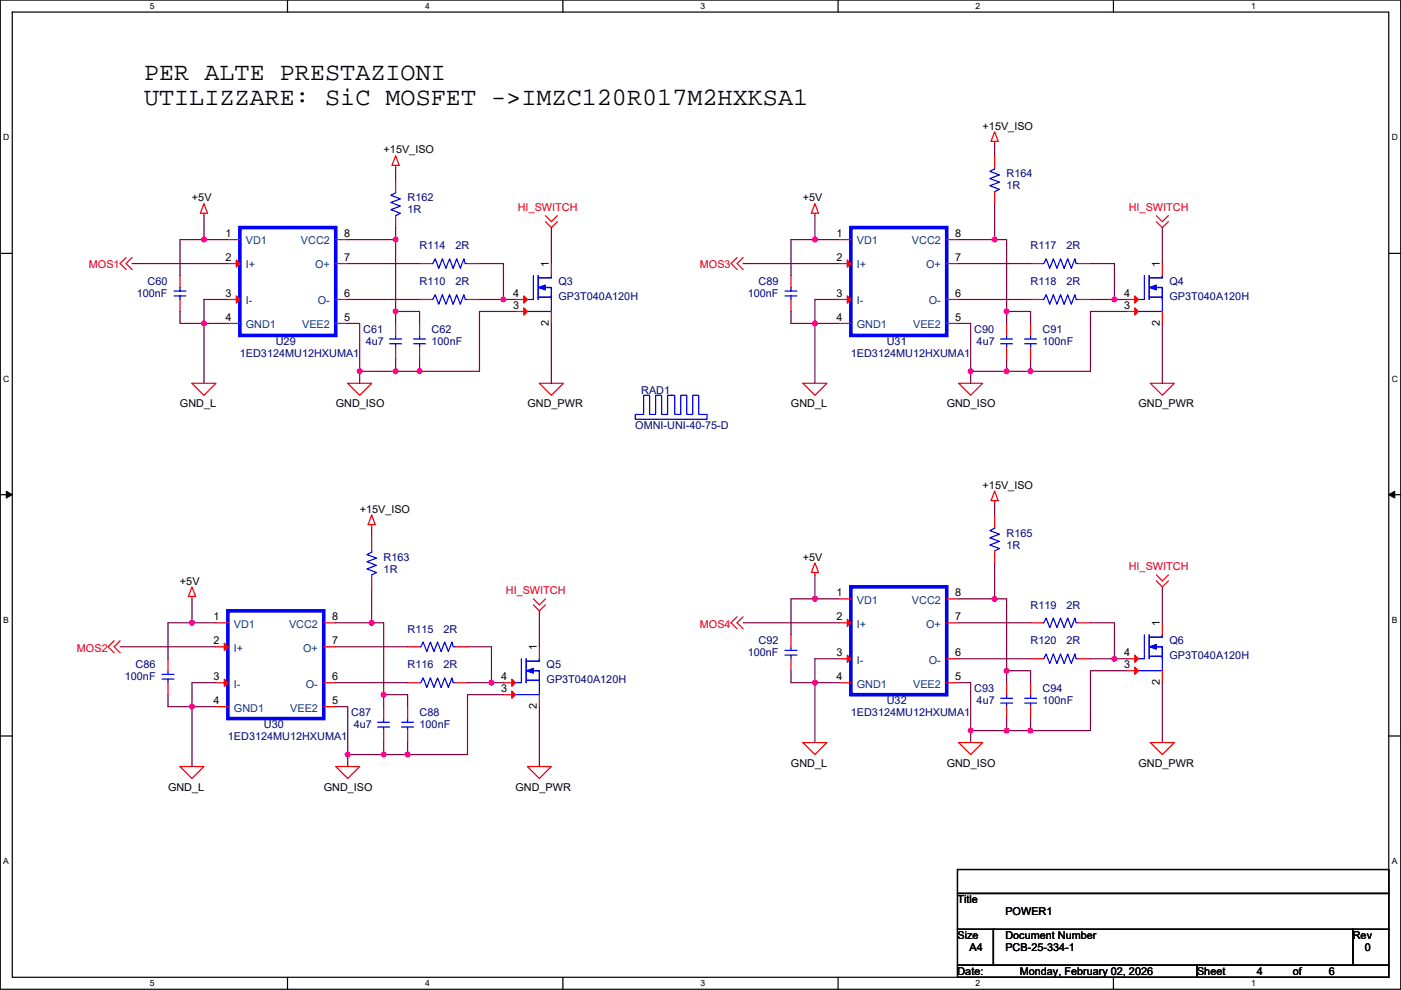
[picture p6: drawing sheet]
<svg xmlns="http://www.w3.org/2000/svg" width="297mm" height="210mm" viewBox="0 0 297 210" stroke-linecap="round" stroke-linejoin="round" font-family="sans-serif">
<path d="M.1 0h296.9v209.8h-296.9zM2.6 2.6h291.8v204.7h-291.8z" fill="none" stroke="#000" stroke-width=".25"/>
<g fill="#fff">
<path d="M31.8 .3h1v2h-1z"/>
<path d="M31.8 207.5h1v2.1h-1z"/>
</g>
<path d="M61 0v2.6M61 207.3v2.5" fill="none" stroke="#000" stroke-width=".25"/>
<g fill="#fff">
<path d="M90.1 .3h1v2h-1z"/>
<path d="M90.1 207.5h1v2.1h-1z"/>
</g>
<path d="M119.3 0v2.6M119.3 207.3v2.5" fill="none" stroke="#000" stroke-width=".25"/>
<g fill="#fff">
<path d="M148.5 .3h1v2h-1z"/>
<path d="M148.5 207.5h1v2.1h-1z"/>
</g>
<path d="M177.7 0v2.6M177.7 207.3v2.5" fill="none" stroke="#000" stroke-width=".25"/>
<g fill="#fff">
<path d="M206.9 .3h1v2h-1z"/>
<path d="M206.9 207.5h1v2.1h-1z"/>
</g>
<path d="M236.1 0v2.6M236.1 207.3v2.5" fill="none" stroke="#000" stroke-width=".25"/>
<g fill="#fff">
<path d="M265.2 .3h1v2h-1z"/>
<path d="M265.2 207.5h1v2.1h-1z"/>
<path d="M.7 28.2h1.3v2h-1.3z"/>
<path d="M295.1 28.2h1.3v2h-1.3z"/>
<path d="M.7 79.3h1.3v2.1h-1.3z"/>
<path d="M295.1 79.3h1.3v2.1h-1.3z"/>
</g>
<path d="M.1 53.7h2.5M294.4 53.7h2.6" fill="none" stroke="#000" stroke-width=".25"/>
<g fill="#fff">
<path d="M.7 130.5h1.2v2h-1.2z"/>
<path d="M295.1 130.5h1.2v2h-1.2z"/>
</g>
<path d="M.1 104.9h2.5M294.4 104.9h2.6" fill="none" stroke="#000" stroke-width=".25"/>
<path d="M1.3 104.2l1.3 .7-1.3 .7zM294.4 104.9l1.3-.7v1.4z" fill="#000" stroke="#000" stroke-width=".21"/>
<g fill="#fff">
<path d="M.7 181.7h1.2v2h-1.2z"/>
<path d="M295.1 181.7h1.2v2h-1.2z"/>
</g>
<path d="M.1 156.1h2.5M294.4 156.1h2.6M203 184.4h91.4v5.1h-91.4zM203 189.5h91.4v7.6h-91.4zM203 197.1h7.6v7.6h-7.6zM210.6 197.1h76.2v7.6h-76.2zM286.8 197.1h7.6v7.6h-7.6zM203 204.7h50.8v2.6h-50.8zM253.8 204.7h40.6v2.6h-40.6z" fill="none" stroke="#000" stroke-width=".25"/>
<g fill="none" stroke="#f00" stroke-width=".25">
<path d="M83.9 33l.7 2.1h-1.5zM83.9 35.1v.5M83.9 38.1v2.6M210.9 33v2.6M210.9 30v.5M210.9 28l.7 2h-1.5zM26.7 54.6l-1.2 1.3 1.2 1.3M28 54.6l-1.3 1.3 1.3 1.3M38.2 58.4v2.6M43.2 43.2l.8 2h-1.5zM43.2 45.2v.5M48.3 55.9h2.6"/>
<path d="M48.3 50.8h2.6M71.2 50.8h2.5M71.2 55.9h2.5M83.9 45.7v2.6M89 55.9h2.5M99.1 55.9h2.6M115.6 47l1.3 1.3 1.3-1.3M115.6 45.7l1.3 1.3 1.3-1.3M116.9 55.9v2.5M156.3 54.6l-1.3 1.3 1.3 1.3M157.5 54.6l-1.2 1.3 1.2 1.3M167.7 58.4v2.6"/>
<path d="M172.8 43.2l.7 2h-1.5zM172.8 45.2v.5M177.9 55.9h2.5M177.9 50.8h2.5M200.7 50.8h2.6M200.7 55.9h2.6M210.9 40.7v2.5M218.5 55.9h2.5M228.7 55.9h2.5M245.2 47l1.2 1.3 1.3-1.3M245.2 45.7l1.2 1.3 1.3-1.3M246.4 55.9v2.5"/>
<path d="M38.2 63.5v2.6M48.3 63.5h2.6M48.3 68.6h2.6M71.2 68.6h2.5M71.2 63.5h2.5M83.9 73.7v2.5M83.9 68.6v2.5M89 63.5h2.5M89 73.7v2.5M89 68.6v2.5M99.1 63.5h2.6M109.3 63.5h2.5"/>
<path d="M109.3 66.1h2.5M116.9 66.1v2.5M167.7 63.5v2.6M177.9 63.5h2.5M177.9 68.6h2.5M200.7 68.6h2.6M200.7 63.5h2.6M213.4 73.7v2.5M213.4 68.6v2.5M218.5 73.7v2.5M218.5 68.6v2.5M218.5 63.5h2.5"/>
<path d="M228.7 63.5h2.5M238.8 63.5h2.6M238.8 66.1h2.6M246.4 66.1v2.5M40.7 81.3h5.1l-2.6 2.5zM73.7 81.3h5.1l-2.5 2.5zM114.4 81.3h5l-2.5 2.5zM170.2 81.3h5.1l-2.5 2.5zM203.3 81.3h5l-2.5 2.5zM243.9 81.3h5.1l-2.6 2.5zM78.8 109.2l.8 2.1h-1.6zM78.8 111.3v.5"/>
<path d="M78.8 114.3v2.6M172.8 119.4l.7 2h-1.5zM210.9 116.9v2.5M210.9 109.2v2.6M210.9 106.2v.5M210.9 104.2l.7 2h-1.5zM24.2 135.9l-1.3 1.3 1.3 1.3M25.5 135.9l-1.3 1.3 1.3 1.3M35.6 139.7v2.6M40.7 124.5l.8 2h-1.6zM40.7 126.5v.5M45.8 137.2h2.5"/>
<path d="M45.8 132.1h2.5M68.6 132.1h2.6M68.6 137.2h2.6M78.8 121.9v2.6M86.4 137.2h2.6M96.6 137.2h2.5M113.1 128.3l1.3 1.3 1.2-1.3M113.1 127l1.3 1.3 1.2-1.3M114.4 137.2v2.5M156.3 130.8l-1.3 1.3 1.3 1.3M157.5 130.8l-1.2 1.3 1.2 1.3M167.7 139.7v2.6"/>
<path d="M167.7 134.6v2.6M172.8 121.4v.5M177.9 132.1h2.5M177.9 139.7h2.5M177.9 127h2.5M200.7 127h2.6M200.7 139.7h2.6M200.7 132.1h2.6M218.5 139.7h2.5M218.5 132.1h2.5M228.7 139.7h2.5M228.7 132.1h2.5"/>
<path d="M238.8 139.7h2.6M245.2 123.2l1.2 1.3 1.3-1.3M245.2 121.9l1.2 1.3 1.3-1.3M246.4 132.1v2.5M35.6 144.8v2.5M45.8 144.8h2.5M45.8 149.9h2.5M68.6 149.9h2.6M68.6 144.8h2.6M81.3 155v2.5M81.3 149.9v2.5M86.4 155v2.5"/>
<path d="M86.4 149.9v2.5M86.4 144.8h2.6M96.6 144.8h2.5M106.7 144.8h2.6M106.7 147.3h2.6M114.4 147.3v2.6M170.2 157.5h5.1l-2.5 2.5zM177.9 144.8h2.5M200.7 144.8h2.6M203.3 157.5h5l-2.5 2.5zM213.4 149.9v2.5M213.4 144.8v2.5"/>
<path d="M218.5 149.9v2.5M218.5 144.8v2.5M238.8 142.3h2.6M243.9 157.5h5.1l-2.6 2.5zM246.4 142.3v2.5M38.2 162.6h5l-2.5 2.5zM71.2 162.6h5.1l-2.6 2.5zM111.8 162.6h5.1l-2.5 2.5z"/>
</g>
<g fill="none" stroke="#00f" stroke-width=".25">
<path d="M210.9 35.6v.2l-1 .5 2 .8-2 .8 2 .7-2 .8 2 .8-1 .5M83.9 40.7v.2l-1 .5 2 .8-2 .7 2 .8-2 .8 2 .7-1 .5M91.5 55.9h.3l.5-1 .7 2 .8-2 .7 2 .8-2 .8 2 .7-2 .8 2 .8-2 .2 1h.5M113.1 58.4v5.1h-1.3M114.1 58.4v5.1M114.1 58.9h2.8v-.5v.5h-2.5M221 55.9h.3l.5-1 .8 2 .7-2 .8 2 .8-2 .7 2 .8-2 .7 2 .8-2 .3 1h.5M242.6 58.4v5.1h-1.2M243.6 58.9h2.8v-.5v.5h-2.5M243.6 58.4v5.1M36.9 62.8h2.5M36.9 61.7h2.5"/>
<path d="M38.2 61v.7M38.2 62.8v.7M82.6 72.9h2.6M82.6 71.9h2.6M83.9 71.1v.8M83.9 72.9v.8M87.7 72.9h2.5M87.7 71.9h2.5M89 71.1v.8M89 72.9v.8M91.5 63.5h.3l.5-1 .7 2 .8-2 .7 2 .8-2 .8 2 .7-2 .8 2 .8-2 .2 1h.5M114.1 63h2.8"/>
<path d="M114.4 63h2.2M115.4 61h1.5v2.5M115.9 61h1v2.5M116.9 63.5v2.6h-5.1M166.4 62.8h2.6M166.4 61.7h2.6M167.7 61v.7M167.7 62.8v.7M212.1 72.9h2.6M212.1 71.9h2.6M213.4 71.1v.8M213.4 72.9v.8"/>
<path d="M217.2 72.9h2.6M217.2 71.9h2.6M218.5 71.1v.8M218.5 72.9v.8M221 63.5h.3l.5-1 .8 2 .7-2 .8 2 .8-2 .7 2 .8-2 .7 2 .8-2 .3 1h.5M243.6 63h2.8M243.9 63h2.3M244.9 61h1.5v2.5M245.4 61h1v2.5M246.4 63.5v2.6h-5M136.5 83.8h1.2v4.1h1.3v-4.1h1.3v4.1h1.2v-4.1h1.6v4.1h1.2v-4.1h1.3v4.1h1.3v-4.1h1.2v4.1h1.8v1h-15.2v-1h1.8zM78.8 116.9v.2l-1 .5 2 .8-2 .7 2 .8-2 .8 2 .7-1 .5"/>
<path d="M210.9 111.8v.2l-1 .5 2 .8-2 .8 2 .7-2 .8 2 .8-1 .5M89 137.2h.2l.5-1 .8 2 .7-2 .8 2 .8-2 .7 2 .8-2 .8 2 .7-2 .3 1h.5M110.6 139.7v5.1h-1.3M111.6 139.7v5.1M166.4 139h2.6M166.4 137.9h2.6M167.7 137.2v.7M167.7 139v.7M221 139.7h.3l.5-1 .8 2 .7-2 .8 2 .8-2 .7 2 .8-2 .7 2 .8-2 .3 1h.5M221 132.1h.3l.5-1 .8 2 .7-2 .8 2 .8-2 .7 2 .8-2 .7 2 .8-2 .3 1h.5M242.6 134.6v5.1h-1.2M243.6 134.6v5.1"/>
<path d="M243.6 139.2h2.8M243.9 139.2h2.3M243.9 135.1h2.5v-.5v.5h-2.8M244.9 137.2h1.5v2.5M245.4 137.2h1v2.5M246.4 139.7v2.6h-5M34.4 144h2.5M34.4 143h2.5M35.6 142.3v.7M35.6 144v.8M80.1 154.2h2.5M80.1 153.2h2.5"/>
<path d="M81.3 152.4v.8M81.3 154.2v.8M85.2 154.2h2.5M85.2 153.2h2.5M86.4 152.4v.8M86.4 154.2v.8M89 144.8h.2l.5-1 .8 2 .7-2 .8 2 .8-2 .7 2 .8-2 .8 2 .7-2 .3 1h.5M111.6 144.3h2.8M111.8 144.3h2.3M111.8 140.2h2.6v-.5v.5h-2.8M112.8 142.3h1.6v2.5M113.3 142.3h1.1v2.5"/>
<path d="M114.4 144.8v2.5h-5.1M212.1 149.1h2.6M212.1 148.1h2.6M213.4 147.3v.8M213.4 149.1v.8M217.2 149.1h2.6M217.2 148.1h2.6M218.5 147.3v.8M218.5 149.1v.8"/>
</g>
<g fill="#00f" stroke="#00f" stroke-width=".25">
<path d="M243.6 137.2l1.6-.5v1z" fill-rule="evenodd"/>
<path d="M243.6 61l1.6-.5v1z" fill-rule="evenodd"/>
<path d="M111.6 142.3l1.5-.5v1z" fill-rule="evenodd"/>
<path d="M114.1 61l1.5-.5v1z" fill-rule="evenodd"/>
</g>
<g fill="#f00" stroke="#f00" stroke-width=".25">
<path d="M240.6 139l.8 .7-.8 .8z"/>
<path d="M240.6 141.5l.8 .8-.8 .7z"/>
<path d="M47.6 136.4l.7 .8-.7 .7z"/>
<path d="M47.6 144l.7 .8-.7 .8z"/>
<path d="M240.6 62.8l.8 .7-.8 .8z"/>
<path d="M240.6 65.3l.8 .8-.8 .7z"/>
<path d="M179.6 55.1l.8 .8-.8 .8z"/>
<path d="M179.6 62.8l.8 .7-.8 .8z"/>
<path d="M179.6 131.3l.8 .8-.8 .8z"/>
<path d="M179.6 139l.8 .7-.8 .8z"/>
<path d="M108.5 144l.8 .8-.8 .8z"/>
<path d="M108.5 146.6l.8 .7-.8 .8z"/>
<path d="M111.1 62.8l.7 .7-.7 .8z"/>
<path d="M111.1 65.3l.7 .8-.7 .7z"/>
<path d="M50.1 55.1l.8 .8-.8 .8z"/>
<path d="M50.1 62.8l.8 .7-.8 .8z"/>
</g>
<path d="M50.9 48.3h20.3v22.8h-20.3zM180.4 48.3h20.3v22.8h-20.3zM48.3 129.6h20.3v22.8h-20.3zM180.4 124.5h20.3v22.8h-20.3z" fill="none" stroke="#00f" stroke-width=".76"/>
<g fill="none" stroke="#800040" stroke-width=".25">
<path d="M83.9 35.6v2.5M210.9 30.5v2.5M28 55.9h20.3M43.2 50.8h-5v7.6M43.2 45.7v5.1h5.1M73.7 55.9h15.3M73.7 50.8h10.2M83.9 50.8v15.3M83.9 48.3v2.5M101.7 55.9h5v7.6h-5M116.9 48.3v7.6M157.5 55.9h20.4"/>
<path d="M172.8 50.8h5.1M172.8 50.8h-5.1v7.6M172.8 45.7v5.1M203.3 50.8h7.6M203.3 55.9h15.2M210.9 50.8h2.5v15.3M210.9 43.2v7.6M231.2 55.9h5.1v7.6M246.4 48.3v7.6M38.2 66.1v2.5h5M43.2 68.6v12.7M43.2 68.6h5.1"/>
<path d="M48.3 63.5h-5.1v5.1M73.7 63.5h15.3M73.7 68.6h2.6v10.2M76.3 78.8h7.6M76.3 78.8v2.5M83.9 78.8h5.1M83.9 66.1h5.1v2.5M83.9 76.2v2.6M83.9 66.1v2.5M89 76.2v2.6M106.7 63.5h2.6M109.3 66.1h-7.6v12.7h-12.7"/>
<path d="M116.9 68.6v12.7M167.7 66.1v2.5h5.1M172.8 68.6h5.1M172.8 68.6v12.7M177.9 63.5h-5.1v5.1M203.3 68.6h2.5v10.2M203.3 63.5h15.2M205.8 78.8v2.5M205.8 78.8h7.6M213.4 76.2v2.6M213.4 66.1v2.5M213.4 66.1h5.1v2.5"/>
<path d="M213.4 78.8h5.1M218.5 76.2v2.6M231.2 63.5h5.1M236.3 63.5h2.5M238.8 66.1h-7.6v12.7h-12.7M246.4 68.6v12.7M78.8 111.8v2.5M210.9 119.4v7.6M210.9 106.7v2.5M25.5 137.2h20.3M40.7 132.1h5.1M40.7 132.1h-5.1v7.6"/>
<path d="M40.7 127v5.1M71.2 137.2h15.2M71.2 132.1h7.6M78.8 132.1h2.5v15.2M78.8 124.5v7.6M99.1 137.2h5.1v7.6M114.4 129.6v7.6M157.5 132.1h20.4M172.8 127h-5.1v7.6M172.8 127h5.1M172.8 121.9v5.1M177.9 139.7h-5.1v5.1"/>
<path d="M203.3 132.1h15.2M203.3 139.7h15.2M203.3 127h7.6M210.9 127h2.5v15.3M231.2 132.1h5.1v7.6M231.2 139.7h5.1M236.3 139.7h2.5M246.4 124.5v7.6M35.6 147.3v2.6h5.1M40.7 149.9v12.7M40.7 149.9h5.1M45.8 144.8h-5.1v5.1"/>
<path d="M71.2 149.9h2.5v10.1M71.2 144.8h15.2M81.3 157.5v2.5M81.3 147.3h5.1v2.6M81.3 147.3v2.6M86.4 157.5v2.5M99.1 144.8h5.1M104.2 144.8h2.5M106.7 147.3h-7.6v12.7h-12.7M114.4 149.9v12.7M167.7 142.3v2.5h5.1M172.8 144.8h5.1"/>
<path d="M172.8 144.8v12.7M203.3 144.8h2.5v10.2M205.8 155h7.6M205.8 155v2.5M213.4 155h5.1M213.4 142.3v2.5M213.4 142.3h5.1v2.5M213.4 152.4v2.6M218.5 152.4v2.6M238.8 142.3h-7.6v12.7h-12.7M246.4 144.8v12.7M73.7 160v2.6"/>
<path d="M73.7 160h7.6M81.3 160h5.1"/>
</g>
<g fill="#f0f" stroke="#f0f" stroke-width=".25">
<circle cx="43.2" cy="68.6" r=".5"/>
<circle cx="43.2" cy="50.8" r=".5"/>
<circle cx="83.9" cy="78.7" r=".5"/>
<circle cx="76.2" cy="78.7" r=".5"/>
<circle cx="88.9" cy="78.7" r=".5"/>
<circle cx="40.7" cy="132.1" r=".5"/>
<circle cx="78.8" cy="132.1" r=".5"/>
<circle cx="81.3" cy="147.3" r=".5"/>
<circle cx="104.2" cy="144.8" r=".5"/>
<circle cx="40.7" cy="149.9" r=".5"/>
<circle cx="73.7" cy="160" r=".5"/>
<circle cx="81.3" cy="160" r=".5"/>
<circle cx="86.4" cy="160" r=".5"/>
<circle cx="172.8" cy="50.8" r=".5"/>
<circle cx="210.9" cy="50.8" r=".5"/>
<circle cx="213.4" cy="66" r=".5"/>
<circle cx="172.8" cy="68.6" r=".5"/>
<circle cx="205.8" cy="78.7" r=".5"/>
<circle cx="213.4" cy="78.7" r=".5"/>
<circle cx="218.5" cy="78.7" r=".5"/>
<circle cx="210.9" cy="127" r=".5"/>
<circle cx="172.8" cy="127" r=".5"/>
<circle cx="213.4" cy="142.2" r=".5"/>
<circle cx="236.3" cy="139.7" r=".5"/>
<circle cx="172.8" cy="144.8" r=".5"/>
<circle cx="213.4" cy="154.9" r=".5"/>
<circle cx="205.8" cy="154.9" r=".5"/>
<circle cx="218.5" cy="154.9" r=".5"/>
<circle cx="106.7" cy="63.5" r=".5"/>
<circle cx="236.3" cy="63.5" r=".5"/>
<circle cx="83.9" cy="50.8" r=".5"/>
<circle cx="83.9" cy="66" r=".5"/>
</g>
<g font-size="5.3">
<text x="30.5" y="17">PER ALTE PRESTAZIONI</text>
<text x="30.5" y="22.3">UTILIZZARE: SiC MOSFET -&gt;IMZC120R017M2HXKSA1</text>
</g>
<g font-size="2.3">
<text x="208.3" y="27.5">+15V_ISO</text>
<text x="81.3" y="32.6">+15V_ISO</text>
<text x="40.7" y="42.7">+5V</text>
<text x="170.2" y="42.7">+5V</text>
<text x="47.8" y="50.3">1</text>
<text x="73" y="50.3">8</text>
<text x="177.4" y="50.3">1</text>
<text x="202.5" y="50.3">8</text>
<text x="47.8" y="55.4">2</text>
<text x="73" y="55.4">7</text>
<text x="116.4" y="56.7" transform="rotate(-90 116.4 56.7)">1</text>
<text x="177.4" y="55.4">2</text>
<text x="202.5" y="55.4">7</text>
<text x="245.9" y="56.7" transform="rotate(-90 245.9 56.7)">1</text>
<text x="47.8" y="63">3</text>
<text x="73" y="63">6</text>
<text x="108.8" y="63">4</text>
<text x="108.8" y="65.5">3</text>
<text x="177.4" y="63">3</text>
<text x="202.5" y="63">6</text>
<text x="238.3" y="63">4</text>
<text x="238.3" y="65.5">3</text>
<text x="47.8" y="68.1">4</text>
<text x="73" y="68.1">5</text>
<text x="116.4" y="69.1" transform="rotate(-90 116.4 69.1)">2</text>
<text x="177.4" y="68.1">4</text>
<text x="202.5" y="68.1">5</text>
<text x="245.9" y="69.1" transform="rotate(-90 245.9 69.1)">2</text>
<text x="38.2" y="86.4">GND_L</text>
<text x="71.2" y="86.4">GND_ISO</text>
<text x="111.8" y="86.4">GND_PWR</text>
<text x="167.7" y="86.4">GND_L</text>
<text x="200.7" y="86.4">GND_ISO</text>
<text x="241.4" y="86.4">GND_PWR</text>
<text x="208.3" y="103.7">+15V_ISO</text>
<text x="76.3" y="108.8">+15V_ISO</text>
<text x="170.2" y="118.9">+5V</text>
<text x="38.2" y="124">+5V</text>
<text x="45.3" y="131.6">1</text>
<text x="70.4" y="131.6">8</text>
<text x="177.4" y="131.6">2</text>
<text x="177.4" y="126.5">1</text>
<text x="202.5" y="126.5">8</text>
<text x="202.5" y="131.6">7</text>
<text x="45.3" y="136.7">2</text>
<text x="70.4" y="136.7">7</text>
<text x="113.8" y="137.9" transform="rotate(-90 113.8 137.9)">1</text>
<text x="245.9" y="132.9" transform="rotate(-90 245.9 132.9)">1</text>
<text x="177.4" y="139.2">3</text>
<text x="202.5" y="139.2">6</text>
<text x="238.3" y="139.2">4</text>
<text x="238.3" y="141.7">3</text>
<text x="45.3" y="144.3">3</text>
<text x="45.3" y="149.4">4</text>
<text x="70.4" y="144.3">6</text>
<text x="70.4" y="149.4">5</text>
<text x="106.2" y="144.3">4</text>
<text x="106.2" y="146.8">3</text>
<text x="177.4" y="144.3">4</text>
<text x="202.5" y="144.3">5</text>
<text x="245.9" y="145.3" transform="rotate(-90 245.9 145.3)">2</text>
<text x="113.8" y="150.4" transform="rotate(-90 113.8 150.4)">2</text>
<text x="35.6" y="167.7">GND_L</text>
<text x="68.6" y="167.7">GND_ISO</text>
<text x="109.3" y="167.7">GND_PWR</text>
<text x="167.7" y="162.6">GND_L</text>
<text x="200.7" y="162.6">GND_ISO</text>
<text x="241.4" y="162.6">GND_PWR</text>
<text x="203" y="191.6">Title</text>
<text x="213.2" y="194.1">POWER1</text>
<text x="203" y="199.2">Size</text>
<text x="205.5" y="201.7">A4</text>
<text x="213.2" y="199.2">Document Number</text>
<text x="213.2" y="201.7">PCB-25-334-1</text>
<text x="286.8" y="199.2">Rev</text>
<text x="289.4" y="201.7">0</text>
<text x="203" y="206.8">Date:</text>
<text x="216.2" y="206.8">Monday, February 02, 2026</text>
<text x="253.8" y="206.8">Sheet</text>
<text x="266.5" y="206.8">4</text>
<text x="274.1" y="206.8">of</text>
<text x="281.7" y="206.8">6</text>
</g>
<g font-size="2.3" fill="#000080">
<text x="213.4" y="37.6">R164</text>
<text x="213.4" y="40.2">1R</text>
<text x="86.4" y="42.7">R162</text>
<text x="86.4" y="45.3">1R</text>
<text x="89" y="52.9">R114</text>
<text x="96.6" y="52.9">2R</text>
<text x="218.5" y="52.9">R117</text>
<text x="226.1" y="52.9">2R</text>
<text x="29" y="63">100nF</text>
<text x="31.3" y="60.5">C60</text>
<text x="89" y="60.5">R110</text>
<text x="96.6" y="60.5">2R</text>
<text x="118.4" y="60.5">Q3</text>
<text x="118.4" y="63.5">GP3T040A120H</text>
<text x="158.6" y="63">100nF</text>
<text x="160.8" y="60.5">C89</text>
<text x="218.5" y="60.5">R118</text>
<text x="226.1" y="60.5">2R</text>
<text x="248" y="60.5">Q4</text>
<text x="248" y="63.5">GP3T040A120H</text>
<text x="77" y="70.7">C61</text>
<text x="91.5" y="70.7">C62</text>
<text x="206.6" y="70.7">C90</text>
<text x="221" y="70.7">C91</text>
<text x="50.9" y="75.7">1ED3124MU12HXUMA1</text>
<text x="58.5" y="73.2">U29</text>
<text x="77.5" y="73.2">4u7</text>
<text x="91.5" y="73.2">100nF</text>
<text x="180.4" y="75.7">1ED3124MU12HXUMA1</text>
<text x="188" y="73.2">U31</text>
<text x="207.1" y="73.2">4u7</text>
<text x="221" y="73.2">100nF</text>
<text x="136" y="83.6">RAD1</text>
<text x="134.7" y="91">OMNI-UNI-40-75-D</text>
<text x="213.4" y="113.8">R165</text>
<text x="81.3" y="118.9">R163</text>
<text x="213.4" y="116.4">1R</text>
<text x="81.3" y="121.5">1R</text>
<text x="218.5" y="129.1">R119</text>
<text x="226.1" y="129.1">2R</text>
<text x="86.4" y="134.2">R115</text>
<text x="94" y="134.2">2R</text>
<text x="160.8" y="136.7">C92</text>
<text x="218.5" y="136.7">R120</text>
<text x="226.1" y="136.7">2R</text>
<text x="248" y="136.7">Q6</text>
<text x="28.8" y="141.8">C86</text>
<text x="86.4" y="141.8">R116</text>
<text x="94" y="141.8">2R</text>
<text x="115.9" y="141.8">Q5</text>
<text x="158.6" y="139.2">100nF</text>
<text x="248" y="139.7">GP3T040A120H</text>
<text x="26.5" y="144.3">100nF</text>
<text x="115.9" y="144.8">GP3T040A120H</text>
<text x="188" y="149.4">U32</text>
<text x="206.6" y="146.9">C93</text>
<text x="207.1" y="149.4">4u7</text>
<text x="221" y="146.9">C94</text>
<text x="221" y="149.4">100nF</text>
<text x="55.9" y="154.5">U30</text>
<text x="74.5" y="151.9">C87</text>
<text x="75" y="154.5">4u7</text>
<text x="89" y="151.9">C88</text>
<text x="89" y="154.5">100nF</text>
<text x="180.4" y="151.9">1ED3124MU12HXUMA1</text>
<text x="48.3" y="157">1ED3124MU12HXUMA1</text>
</g>
<g font-size="2.3" fill="#f00">
<text x="109.8" y="44.7">HI_SWITCH</text>
<text x="239.3" y="44.7">HI_SWITCH</text>
<text x="18.9" y="56.9">MOS1</text>
<text x="148.4" y="56.9">MOS3</text>
<text x="239.3" y="120.9">HI_SWITCH</text>
<text x="107.2" y="126">HI_SWITCH</text>
<text x="148.4" y="133.1">MOS4</text>
<text x="16.3" y="138.2">MOS2</text>
</g>
<g font-size="2.3" fill="#004080">
<text x="52.1" y="51.9">VD1</text>
<text x="63.8" y="51.9">VCC2</text>
<text x="181.7" y="51.9">VD1</text>
<text x="193.4" y="51.9">VCC2</text>
<text x="52.1" y="56.9">I+</text>
<text x="66.8" y="56.9">O+</text>
<text x="181.7" y="56.9">I+</text>
<text x="196.3" y="56.9">O+</text>
<text x="52.1" y="64.6">I-</text>
<text x="67.4" y="64.6">O-</text>
<text x="181.7" y="64.6">I-</text>
<text x="196.9" y="64.6">O-</text>
<text x="52.1" y="69.6">GND1</text>
<text x="64.1" y="69.6">VEE2</text>
<text x="181.7" y="69.6">GND1</text>
<text x="193.6" y="69.6">VEE2</text>
<text x="181.7" y="128.1">VD1</text>
<text x="193.4" y="128.1">VCC2</text>
<text x="49.6" y="133.1">VD1</text>
<text x="61.3" y="133.1">VCC2</text>
<text x="181.7" y="133.1">I+</text>
<text x="196.3" y="133.1">O+</text>
<text x="49.6" y="138.2">I+</text>
<text x="64.3" y="138.2">O+</text>
<text x="181.7" y="140.8">I-</text>
<text x="196.9" y="140.8">O-</text>
<text x="49.6" y="145.8">I-</text>
<text x="64.8" y="145.8">O-</text>
<text x="181.7" y="145.8">GND1</text>
<text x="193.6" y="145.8">VEE2</text>
<text x="49.6" y="150.9">GND1</text>
<text x="61.5" y="150.9">VEE2</text>
</g>
<g font-size="1.8">
<text x="31.8" y="1.9">5</text>
<text x="90.1" y="1.9">4</text>
<text x="148.5" y="1.9">3</text>
<text x="206.9" y="1.9">2</text>
<text x="265.2" y="1.9">1</text>
<text x=".7" y="29.8">D</text>
<text x="295.1" y="29.8">D</text>
<text x=".7" y="81">C</text>
<text x="295.1" y="81">C</text>
<text x=".7" y="132.1">B</text>
<text x="295.1" y="132.1">B</text>
<text x=".7" y="183.3">A</text>
<text x="295.1" y="183.3">A</text>
<text x="31.8" y="209.2">5</text>
<text x="90.1" y="209.2">4</text>
<text x="148.5" y="209.2">3</text>
<text x="206.9" y="209.2">2</text>
<text x="265.2" y="209.2">1</text>
</g>
</svg>
